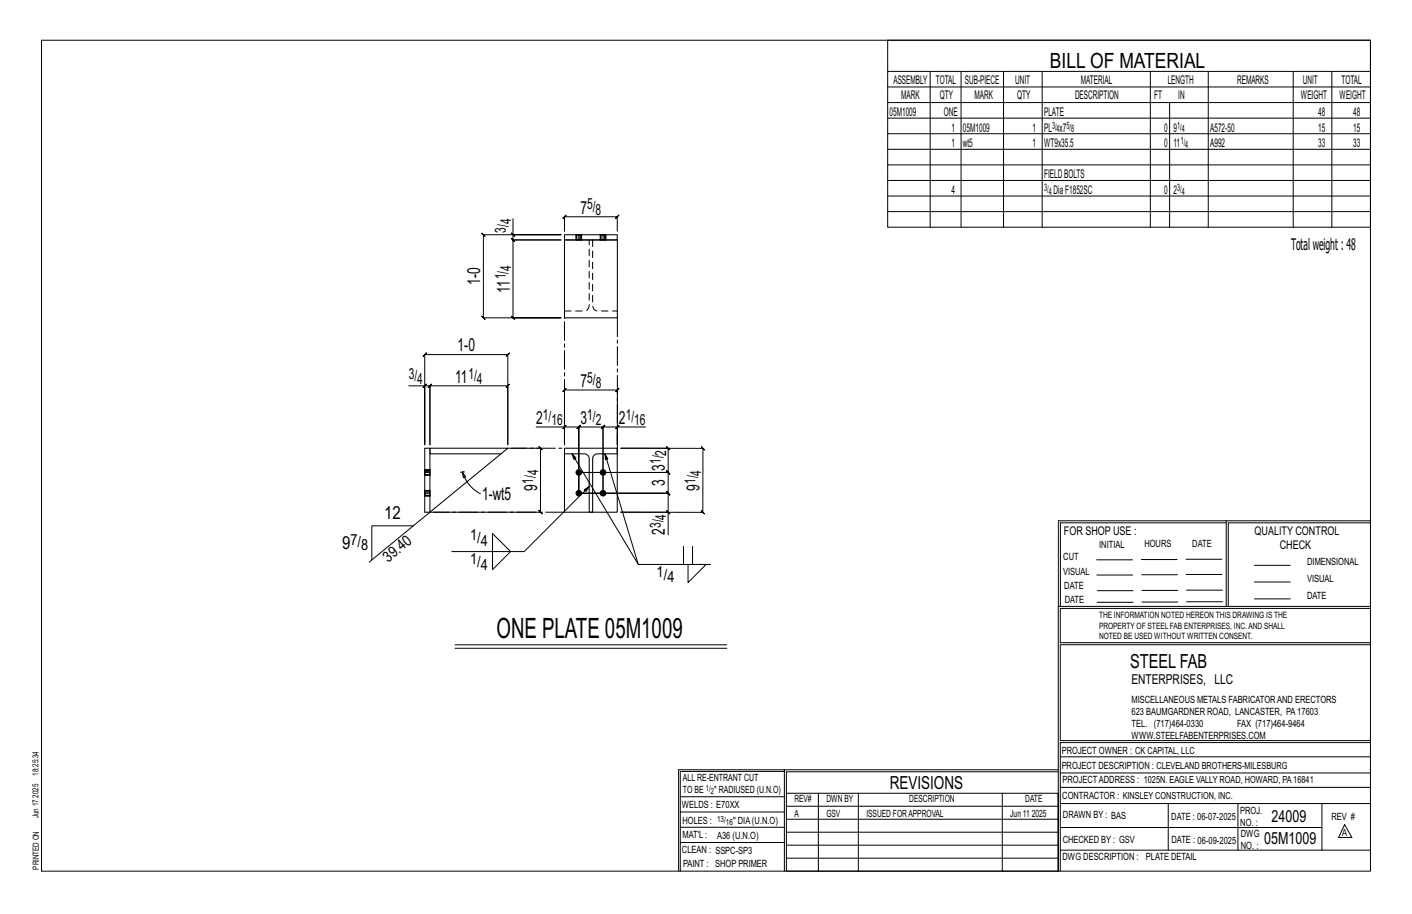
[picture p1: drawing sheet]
<svg xmlns="http://www.w3.org/2000/svg" width="432mm" height="279mm" viewBox="0 0 432 279" stroke-linecap="round" stroke-linejoin="round" font-family="sans-serif">
<g fill="none" stroke="#000" stroke-width=".31">
<path d="M12.7 12.3h406.4v254h-406.4zM271.5 12.3h147.6v57.2h-147.6zM271.5 21.8h147.6M271.5 26.6h147.6M271.5 31.4h147.6M271.5 36.1h147.6M284.5 21.8v47.7M293.9 21.8v47.7M306.9 21.8v47.7M318.7 21.8v47.7M351.8 21.8v47.7M357.7 31.4v38.1"/>
<path d="M369.5 21.8v47.7M395.5 21.8v47.7M407.3 21.8v47.7M271.5 40.9h147.6M271.5 45.6h147.6M271.5 50.4h147.6M271.5 55.2h147.6M271.5 59.9h147.6M156.4 71.3l1 1zM156.9 66.9v4.9h14.7h-23.8l-.5-.5 1 1-.5-.5v25.4l-.5-.5 1 1-.5-.5h23.8h-14.7l.5 .5-1-1 .5 .5v-23.9l.5 .5-1-1 .5 .5h14.7h-14.7l.5 .5-1-1 .5 .5v-1.5M172.6 70.7v-4.4l-.5 .5 1-1-.5 .5h16.2l-.5 .5 1-1-.5 .5v4.4M271.5 64.7h147.6"/>
<path d="M125 117.9h4.9v18.1v-27.6l-.5 .5 1-1-.5 .5h25.4l-.5 .5 1-1-.5 .5v27.6v-18.1l.5-.5-1 1 .5-.5h-23.8l.5-.5-1 1 .5-.5v18.1v-18.1l.5-.5-1 1 .5-.5h-1.6M129.9 117.9l-.5 .5 1-1zM156.3 137h9l-.5-.5 1 1-.5-.5v19.6l-.5-.5 1 1-.5-.5h-32.8M163.9 130.5h8.7v5.5v-16.8l-.5 .5 1-1-.5 .5h16.2l-.5 .5 1-1-.5 .5v16.8v-5.5h8.6M172.1 131l1-1zM172.6 130.5h4.4l-.5 .5 1-1-.5 .5v20.3v-20.3l-.5 .5 1-1-.5 .5h7.4l-.5 .5 1-1-.5 .5v20.3v-20.3l-.5 .5 1-1-.5 .5h4.4M174.9 138.7l.6 1.7 .7-.4-1.3-1.3 20.3 33.9M185 138.7l.2 1.8 .7-.2-.9-1.6 10.2 33.9h22.1M188.3 131l1-1zM131.5 156.6l-18.6 15.2M141.4 144.3l1 1.5-.7 .3zM141.4 144.3a11.2 11.2 0 0 0 5.5 6.6"/>
<path d="M141.4 144.3h-.6M142 144.3h-.6M180.2 148.7l-1.5 1 .5 .5 1-1.5-19.9 19.9h-22.1M203.8 156.1l1 1zM204.3 156.6v-5.8l.5 .5-1-1 .5 .5h-27.3h27.3l.5 .5-1-1 .5 .5v-6.4l.5 .5-1-1 .5 .5h-27.3h27.3l.5 .5-1-1 .5 .5v-7.4l.5 .5-1-1 .5 .5h-14.4l25.1 .1-.5-.5 1 1-.5-.5-.1 19.5-.5-.5 1 1-.5-.5h-25.1h14.5v6.9M375 159.8h-50.7v25.6M375 159.2h-51.3l-.1 107.1M419.1 159.2h-44.1v26.2M419.1 159.8h-43.5v25.6M126.4 160.7h-12.7v10.5M150.6 163.1l5.5 5.5-5.5 5.5zM209 167v5.6"/>
<path d="M210.4 172.6v5.5l5.5-5.5M211.8 167v5.6M335.4 171.1h10.9M335.4 175.8h11M349 171h11M349.1 175.7h11M362.7 171h10.9M362.7 175.6h11M383.6 172.8h11M383.6 177.9h11M139.2 197.1h83.1M139.2 198.2h83.1"/>
<path d="M323.7 185.4h95.4M335.5 184.1h11M335.5 180.6h11M349.2 184h11M349.2 180.5h11M362.9 180.4h10.9M362.9 184h10.9M383.6 183.1h11M419.1 186h-94.9v10.5h94.9M419.1 197.1h-94.9v29.3h94.9v.6h-94.9v39.3M239.9 235.8h-31.9v30.5M239.9 235.3h-32.4v31"/>
<path d="M323.6 235.3h-83.7v31M323.6 235.9h-83.1v6.6M324.2 236.3h94.9M324.2 231.4h94.9M208 252.9h31.9M208 257.5h31.9M208 243.6h31.9M208 248.2h31.9M240.5 242.5h83.1v23.8h-83.1zM240.5 258.4h83.1M240.5 254.4h83.1M240.5 250.4h83.1"/>
<path d="M240.5 246.5h83.1M250.3 242.5v23.8M262.5 242.5v23.8M306.5 242.5v23.8M324.2 253h80.1M324.2 245.6h94.9M324.2 259.9h94.9M324.2 240.7h94.9M357.3 245.6v14.3M378.6 245.6v14.3M404.3 245.6v14.3M411.2 252.1l2.2 3.9h-4z"/>
<path d="M240.5 262.3h83.1"/>
</g>
<g fill="#000" stroke="#000" stroke-width=".31">
<circle cx="177" cy="144.4" r=".86"/>
<circle cx="177" cy="150.8" r=".86"/>
<circle cx="184.4" cy="150.8" r=".86"/>
<circle cx="184.4" cy="144.4" r=".86"/>
</g>
<g fill="none" stroke="#000" stroke-width=".32">
<path d="M172.6 73.3h16.2v23.9h-16.2zM172.6 71.8h16.2v1.5h-16.2zM176.1 71.7v.1M176.1 73.3v.1M177.9 71.7v.1M177.9 73.3v.1M183.6 71.7v.1M183.6 73.3v.1M185.3 71.7v.1M185.3 73.3v.1M131.5 137h23.8l-2.1 1.7h-21.7zM153.2 138.7l-21.7 17.9h-1.6v-19.6h1.6v19.6"/>
<path d="M172.6 137h16.2v1.7h-6.1a1.46 1.46 0 0 0-1.5 1.5v16.4h-1v-16.4a1.46 1.46 0 0 0-1.5-1.5h-6.1zM172.6 138.7v17.9h16.2v-17.9M129.9 145.3h.1M129.9 143.6h.1M129.9 151.6h.1M129.9 149.9h.1M131.5 145.3h.1M131.5 143.6h.1M131.5 151.6h.1M131.5 149.9h.1"/>
</g>
<g fill="none" stroke="#000" stroke-width=".31" stroke-dasharray="2 1.4">
<path d="M176.1 71.7h.1M176.1 71.8v1.5M176.2 73.4h-.1M176.4 73.4h-.2v-1.7h.2M176.7 71.7h.3v1.7h-.3zM176.7 73.4h-.3v-1.7h.3M177 73.4h.3v-1.7h.3M177 71.7h.3M177.3 73.4h.3v-1.7h.2M177.6 73.4h.2l.1-1.7M177.9 73.3v-1.5M177.9 73.4h-.1"/>
<path d="M181.2 73.3v20a1.64 1.64 0 0 0 1.5 1.8h6.1M183.6 71.7h.1M183.6 71.8v1.5M183.6 73.4h.1M183.8 73.4h-.2v-1.7h.2M184.1 71.7h.3v1.7h-.3zM184.1 73.4h-.3v-1.7h.3M184.4 73.4h.3v-1.7h.3M184.4 71.7h.3M184.7 73.4h.3v-1.7h.2M185 73.4h.2l.1-1.7M185.3 73.3v-1.5"/>
<path d="M185.3 73.4h-.1M172.6 95.1h6.1a1.64 1.64 0 0 0 1.5-1.8v-20M188.8 138.7v-1.7M129.9 144.4h1.6v.4h-1.6zM129.9 145.3v-.1M129.9 144.4v-.3M129.9 150.8h1.6v.3h-1.6zM129.9 151.6h.1M129.9 150.8v-.4M129.9 145.3h1.6M129.9 151.6h1.6M131.5 143.6h-1.6"/>
<path d="M131.5 149.9h-1.6M131.5 144.8v.2h-1.6v-.2M131.5 145v.2h-1.6v-.2M131.5 145.2v.1M131.5 143.6h.1M131.5 143.8v-.2h-1.6M131.5 144.1v-.3h-1.6v-.2M131.5 144.4v-.3h-1.6v-.3M131.5 151.1v.3h-1.6v-.3M131.5 151.4v.2h-1.6v-.2M131.5 151.6h.1M131.5 149.9v.1"/>
<path d="M131.5 150.2v-.2l-1.6-.1M131.5 150.4v-.2h-1.6v-.2M131.5 150.8v-.4h-1.6v-.2"/>
</g>
<path d="M188.8 97.2v41.5M155.3 137h17.3M172.6 130.5v-33.3M172.6 156.6h-41.1" fill="none" stroke="#000" stroke-width=".31" stroke-dasharray="5.8 1 1 1"/>
<text font-size="8.6" x="151.9" y="195.2">ONE PLATE 05M1009</text>
<text font-size="6.4" x="321.1" y="20.7">BILL OF MATERIAL</text>
<text font-size="5.9" x="345.6" y="204.1">STEEL FAB</text>
<g font-size="5.5">
<text x="177.5" y="65.3">7</text>
<text x="146.8" y="87.1" transform="rotate(-90 146.8 87.1)">1-0</text>
<text x="155.9" y="89.5" transform="rotate(-90 155.9 89.5)">11</text>
<text x="139.9" y="107.4">1-0</text>
<text x="139.2" y="117">11</text>
<text x="177.5" y="118.2">7</text>
<text x="163.9" y="129.5">2</text>
<text x="177.5" y="129.5">3</text>
<text x="189.3" y="129.5">2</text>
<text x="203.3" y="143.9" transform="rotate(-90 203.3 143.9)">3</text>
<text x="164.3" y="150" transform="rotate(-90 164.3 150)">9</text>
<text x="203.3" y="148.6" transform="rotate(-90 203.3 148.6)">3</text>
<text x="147.4" y="152.9">1-wt5</text>
<text x="214" y="150" transform="rotate(-90 214 150)">9</text>
<text x="117.5" y="158.7">12</text>
<text x="104.6" y="167.7">9</text>
<text x="203.3" y="163.5" transform="rotate(-90 203.3 163.5)">2</text>
<text x="272.2" y="241.1">REVISIONS</text>
</g>
<g font-size="5.1">
<text x="388.9" y="251.3">24009</text>
<text x="386.6" y="258.1">05M1009</text>
</g>
<text font-size="4.9" x="394.8" y="76.4">Totalweight : 48</text>
<g font-size="4.7">
<text x="179.5" y="64">5/</text>
<text x="182.2" y="65.7">8</text>
<text x="154.6" y="71.2" transform="rotate(-90 154.6 71.2)">3/</text>
<text x="156.3" y="68.6" transform="rotate(-90 156.3 68.6)">4</text>
<text x="156.3" y="82.8" transform="rotate(-90 156.3 82.8)">4</text>
<text x="154.6" y="85.4" transform="rotate(-90 154.6 85.4)">1/</text>
<text x="125" y="115.7">3/</text>
<text x="127.6" y="117.4">4</text>
<text x="143.3" y="115.7">1/</text>
<text x="145.9" y="117.4">4</text>
<text x="179.6" y="117">5/</text>
<text x="182.2" y="118.6">8</text>
<text x="166" y="128.3">1/</text>
<text x="168.6" y="129.9">16</text>
<text x="179.6" y="128.3">1/</text>
<text x="182.2" y="129.9">2</text>
<text x="191.3" y="128.3">1/</text>
<text x="194" y="129.9">16</text>
<text x="202.1" y="141.9" transform="rotate(-90 202.1 141.9)">1/</text>
<text x="203.7" y="139.3" transform="rotate(-90 203.7 139.3)">2</text>
<text x="163.1" y="147.9" transform="rotate(-90 163.1 147.9)">1/</text>
<text x="164.7" y="145.3" transform="rotate(-90 164.7 145.3)">4</text>
<text x="212.7" y="148" transform="rotate(-90 212.7 148)">1/</text>
<text x="214.4" y="145.4" transform="rotate(-90 214.4 145.4)">4</text>
<text x="202.1" y="161.5" transform="rotate(-90 202.1 161.5)">3/</text>
<text x="203.7" y="158.8" transform="rotate(-90 203.7 158.8)">4</text>
<text x="107.2" y="166.5">7/</text>
<text x="143.8" y="165.1">1/</text>
<text x="147.1" y="166.8">4</text>
<text x="110.5" y="168.1">8</text>
<text x="118.7" y="172" transform="rotate(-39 118.7 172)">39.40</text>
<text x="143.8" y="172.5">1/</text>
<text x="147.1" y="174.1">4</text>
<text x="200.8" y="176.4">1/</text>
<text x="204.1" y="178.1">4</text>
</g>
<text font-size="4.2" x="346" y="209.1">ENTERPRISES, LLC</text>
<g font-size="3.7">
<text x="273.2" y="25.6">ASSEMBLY</text>
<text x="286.2" y="25.6">TOTAL</text>
<text x="295.1" y="25.6">SUB-PIECE</text>
<text x="310.4" y="25.6">UNIT</text>
<text x="330.5" y="25.6">MATERIAL</text>
<text x="357.1" y="25.6">LENGTH</text>
<text x="378.3" y="25.6">REMARKS</text>
<text x="398.4" y="25.6">UNIT</text>
<text x="410.2" y="25.6">TOTAL</text>
<text x="272.1" y="35.5">05M1009</text>
<text x="275.6" y="30.4">MARK</text>
<text x="287.4" y="30.4">QTY</text>
<text x="288.6" y="35.5">ONE</text>
<text x="298" y="30.4">MARK</text>
<text x="311" y="30.4">QTY</text>
<text x="319.3" y="35.5">PLATE</text>
<text x="328.7" y="30.4">DESCRIPTION</text>
<text x="353" y="30.4">FT</text>
<text x="360.3" y="30.4">IN</text>
<text x="397.8" y="30.4">WEIGHT</text>
<text x="403.2" y="35.5">48</text>
<text x="409.6" y="30.4">WEIGHT</text>
<text x="413.8" y="35.5">48</text>
<text x="290.9" y="40.2">1</text>
<text x="294.5" y="40.2">05M1009</text>
<text x="315.8" y="40.2">1</text>
<text x="319.3" y="40.2">PL x7</text>
<text x="356" y="40.2">0</text>
<text x="358.9" y="40.2">9</text>
<text x="370.1" y="40.2">A572-50</text>
<text x="403.2" y="40.2">15</text>
<text x="413.8" y="40.2">15</text>
<text x="290.9" y="45">1</text>
<text x="294.5" y="45">wt5</text>
<text x="315.8" y="45">1</text>
<text x="319.3" y="45">WT9x35.5</text>
<text x="356" y="45">0</text>
<text x="358.9" y="45">11</text>
<text x="370.1" y="45">A992</text>
<text x="403.2" y="45">33</text>
<text x="413.8" y="45">33</text>
<text x="290.9" y="59.3">4</text>
<text x="319.3" y="54.5">FIELDBOLTS</text>
<text x="322.2" y="59.3">DiaF1852SC</text>
<text x="356" y="59.3">0</text>
<text x="358.9" y="59.3">2</text>
<text x="325.3" y="163.4">FOR SHOP USE :</text>
<text x="383.7" y="163.4">QUALITY CONTROL</text>
<text x="391.4" y="167.8">CHECK</text>
</g>
<g font-size="3.1">
<text x="321.7" y="39.4">3/</text>
<text x="323.1" y="40.5">4</text>
<text x="326.1" y="39.4">5/</text>
<text x="327.5" y="40.5">8</text>
<text x="360" y="39.4">1/</text>
<text x="361.4" y="40.5">4</text>
<text x="361.1" y="44.1">1/</text>
<text x="362.5" y="45.3">4</text>
<text x="319.3" y="58.4">3/</text>
<text x="320.7" y="59.5">4</text>
<text x="360" y="58.4">3/</text>
<text x="361.4" y="59.5">4</text>
<text x="336.2" y="167.4">INITIAL</text>
<text x="350" y="167.1">HOURS</text>
<text x="364.6" y="167.2">DATE</text>
<text x="325.2" y="171.3">CUT</text>
<text x="399.8" y="172.8">DIMENSIONAL</text>
<text x="325.1" y="175.8">VISUAL</text>
<text x="399.8" y="177.9">VISUAL</text>
<text x="325.5" y="180">DATE</text>
<text x="325.7" y="184.4">DATE</text>
<text x="399.8" y="183.1">DATE</text>
<text x="346" y="215">MISCELLANEOUS METALS FABRICATORAND ERECTORS</text>
<text x="346" y="218.6">623 BAUMGARDNER ROAD, LANCASTER, PA17603</text>
<text x="346" y="225.8">WWW.STEELFABENTERPRISES.COM</text>
<text x="346" y="222.2">TEL. (717)464-0330</text>
<text x="378.3" y="222.2">FAX (717)464-9464</text>
<text x="324.7" y="230.5">PROJECT OWNER : CK CAPITAL, LLC</text>
<text x="208.8" y="238.8">ALL RE-ENTRANT CUT</text>
<text x="324.7" y="235.1">PROJECT DESCRIPTION : CLEVELAND BROTHERS-MILESBURG</text>
<text x="324.9" y="239.5">PROJECTADDRESS : 1025N. EAGLE VALLY ROAD, HOWARD, PA16841</text>
<text x="208.8" y="242.5">TO BE</text>
<text x="218.4" y="242.5">&quot; RADIUSED (U.N.O)</text>
<text x="242.9" y="245.3">REV#</text>
<text x="252.7" y="245.3">DWN BY</text>
<text x="278.1" y="245.3">DESCRIPTION</text>
<text x="313.5" y="245.3">DATE</text>
<text x="324.9" y="244.2">CONTRACTOR : KINSLEY CONSTRUCTION, INC.</text>
<text x="208.5" y="247">WELDS : E70XX</text>
<text x="208.7" y="251.7">HOLES :</text>
<text x="224.2" y="251.8">&quot; DIA(U.N.O)</text>
<text x="242.9" y="249.9">A</text>
<text x="252.7" y="249.9">GSV</text>
<text x="264.9" y="249.9">ISSUED FORAPPROVAL</text>
<text x="309" y="249.9">Jun 11</text>
<text x="315.5" y="249.9">2025</text>
<text x="325.1" y="250">DRAWN BY : BAS</text>
<text x="358.2" y="250.5">DATE : 06-07-2025</text>
<text x="379.3" y="248.9">PROJ.</text>
<text x="407.2" y="250.5">REV #</text>
<text x="208.7" y="256.3">MAT'L :</text>
<text x="219.3" y="256.4">A36 (U.N.O)</text>
<text x="325" y="257.6">CHECKED BY : GSV</text>
<text x="358.3" y="257.7">DATE : 06-09-2025</text>
<text x="379.3" y="252.5">NO. :</text>
<text x="379.5" y="255.9">DWG</text>
<text x="410.5" y="255.5">A</text>
<text x="208.6" y="260.7">CLEAN : SSPC-SP3</text>
<text x="324.9" y="262.9">DWG DESCRIPTION :</text>
<text x="350.4" y="263">PLATE DETAIL</text>
<text x="379.5" y="259.5">NO. :</text>
<text x="208.9" y="265">PAINT : SHOP PRIMER</text>
</g>
<g font-size="2.7">
<text x="336.1" y="189">THE INFORMATION NOTED HEREON THIS DRAWING IS THE</text>
<text x="336.1" y="195.4">NOTED BE USED WITHOUT WRITTEN CONSENT.</text>
<text x="336.1" y="192.2">PROPERTY OF STEEL FAB ENTERPRISES, INC.AND SHALL</text>
</g>
<g font-size="2.6">
<text x="215.9" y="241.8">1/</text>
<text x="217.4" y="242.7">2</text>
<text x="219.3" y="251.1">13/</text>
<text x="222" y="252.1">16</text>
</g>
<g font-size="2.5">
<text x="11.7" y="237.1" transform="rotate(-90 11.7 237.1)">18:25:34</text>
<text x="11.8" y="243.8" transform="rotate(-90 11.8 243.8)">2025</text>
<text x="11.8" y="250.1" transform="rotate(-90 11.8 250.1)">Jun 17</text>
<text x="11.9" y="265.8" transform="rotate(-90 11.9 265.8)">PRINTED ON</text>
</g>
</svg>
